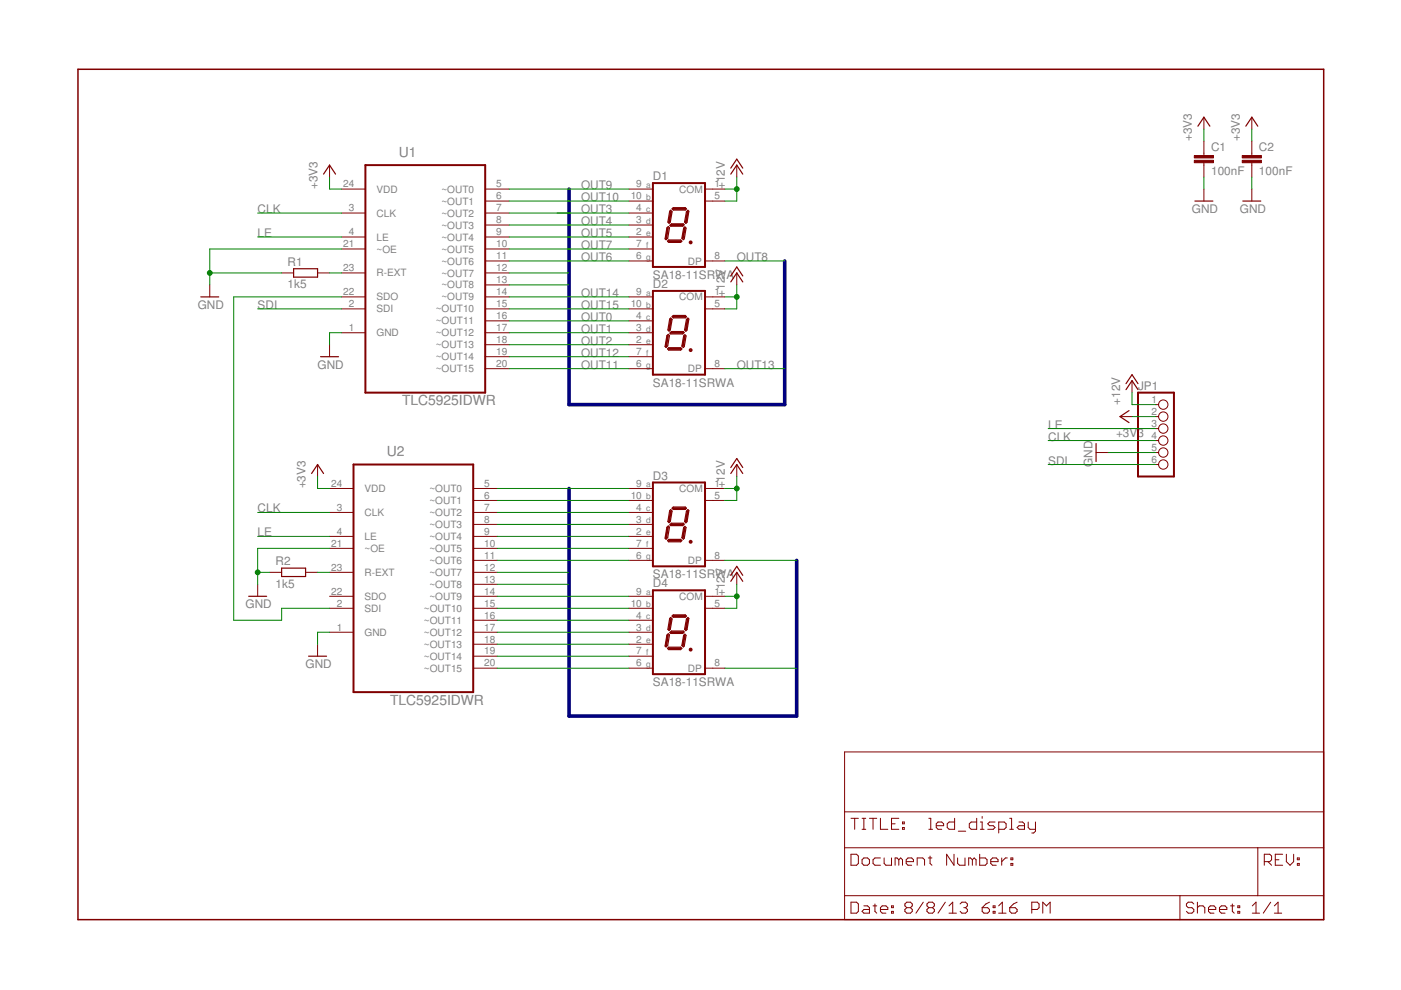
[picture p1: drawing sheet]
<svg xmlns="http://www.w3.org/2000/svg" width="297mm" height="210mm" viewBox="0 0 297 210" stroke-linecap="round" stroke-linejoin="round" font-family="sans-serif">
<g fill="none" stroke="#800000" stroke-width=".32">
<path d="M16.5 14.7h264.1v180.3h-264.1zM146.3 51.4h.3M146.3 74.2h.3M146.3 114.9h.3M146.3 137.7h.3"/>
<circle cx="146.4" cy="51.4" r=".25"/>
<circle cx="146.4" cy="74.2" r=".25"/>
<circle cx="146.4" cy="114.9" r=".25"/>
<circle cx="146.4" cy="137.7" r=".25"/>
</g>
<g fill="none" stroke="#800000" stroke-width=".21">
<path d="M69.9 35v2.5M156.2 35v2.5M255.2 24.8v2.6M255.2 29.9v3.1M255.2 34.5v3M265.4 24.8v2.6M265.4 29.9v3.1M265.4 34.5v3M59.7 57.9h2.6M67.3 57.9h2.6M72.4 40.1h5.1M72.4 45.2h5.1"/>
<path d="M72.4 50.2h5.1M72.4 52.8h5.1M72.4 57.9h5.1M102.9 40.1h5M102.9 45.2h5M102.9 50.2h5M102.9 52.8h5M102.9 57.9h5M102.9 42.6h5M102.9 47.7h5M102.9 55.3h5M133.3 40.1h5.1"/>
<path d="M133.3 45.2h5.1M133.3 50.2h5.1M133.3 52.8h5.1M133.3 42.6h5.1M133.3 47.7h5.1M133.3 55.3h5.1M149.5 40.1h4.2M149.5 42.6h4.2M149.5 55.3h4.2M156.2 57.9v2.5M255.2 40.1v2.5M265.4 40.1v2.5"/>
<path d="M44.5 60.4v2.5M69.9 73.1v2.5M72.4 62.9h5.1M72.4 65.5h5.1M72.4 70.5h5.1M102.9 62.9h5M102.9 65.5h5M102.9 70.5h5M102.9 60.4h5M102.9 68h5M102.9 73.1h5M102.9 75.6h5"/>
<path d="M102.9 78.2h5M133.3 62.9h5.1M133.3 65.5h5.1M133.3 70.5h5.1M133.3 68h5.1M133.3 73.1h5.1M133.3 75.6h5.1M133.3 78.2h5.1M149.5 62.9h4.2M149.5 65.5h4.2M149.5 78.2h4.2M67.3 98.5v2.5"/>
<path d="M156.2 98.5v2.5M232.4 95.9h2.5M237.5 88.3h2.5M240 80.7v2.5M245.1 85.8h.6M245.1 88.3h.6M245.1 90.9h.6M245.1 93.4h.6M245.1 95.9h.6M245.1 98.5h.6M69.9 103.6h5.1M69.9 108.6h5.1"/>
<path d="M69.9 113.7h5.1M69.9 116.3h5.1M100.3 103.6h5.1M100.3 108.6h5.1M100.3 113.7h5.1M100.3 116.3h5.1M100.3 106.1h5.1M100.3 111.2h5.1M100.3 118.8h5.1M133.3 103.6h5.1M133.3 108.6h5.1M133.3 113.7h5.1"/>
<path d="M133.3 116.3h5.1M133.3 106.1h5.1M133.3 111.2h5.1M133.3 118.8h5.1M149.5 103.6h4.2M149.5 106.1h4.2M149.5 118.8h4.2M54.6 123.9v2.5M57.2 121.3h2.5M64.8 121.3h2.5M67.3 136.6v2.5M69.9 121.3h5.1"/>
<path d="M69.9 126.4h5.1M69.9 129h5.1M69.9 134h5.1M100.3 121.3h5.1M100.3 126.4h5.1M100.3 129h5.1M100.3 134h5.1M100.3 123.9h5.1M100.3 131.5h5.1M100.3 136.6h5.1M100.3 139.1h5.1M133.3 126.4h5.1"/>
<path d="M133.3 129h5.1M133.3 134h5.1M133.3 131.5h5.1M133.3 136.6h5.1M133.3 139.1h5.1M149.5 126.4h4.2M149.5 129h4.2M156.2 121.3v2.6M100.3 141.7h5.1M133.3 141.7h5.1M149.5 141.7h4.2M179.1 159.4h101.5v35.6h-101.5z"/>
<path d="M179.1 179.7h101.5M179.1 172.1h101.5M180.4 173.5h1.6M181.2 173.5v2.3M182.8 173.5h.8M182.8 175.8h.8M183.2 173.5v2.3M184.3 173.5h1.6M185.1 173.5v2.3M186.7 173.5v2.3h1.5M189 174.7h.8M190.6 173.5h-1.6v2.3h1.6"/>
<path d="M191.3 175.5h.4v.3h-.4zM191.3 174.3h.4v.4h-.4zM196.9 173.5h.4v2.3M196.9 175.8h.8M198.5 175.1h1.6v-.4l-.4-.4h-.8l-.4 .4v.8l.4 .3h.8M202.4 173.5v2.3h-1.2l-.4-.3v-.8l.4-.4h1.2M203.2 176.2h1.5M207.1 173.5v2.3h-1.2l-.4-.3v-.8l.4-.4h1.2M207.9 174.3h.3v1.5M207.9 175.8h.7M208.2 173.1v.4M211 174.3h-1.2l-.4 .4 .4 .4h.8l.4 .4-.4 .3h-1.2"/>
<path d="M211.8 175.8h1.1l.4-.3v-.8l-.4-.4h-1.1v2.3M214.1 173.5h.4v2.3M214.1 175.8h.8M216 174.3h.8l.4 .4v1.1h-1.2l-.4-.3 .4-.4h1.2M218 174.3v1.2l.4 .3h1.1M219.5 174.3v1.9l-.3 .4h-.4M266.7 179.7v10.2M179.1 189.9h101.5M180.4 181.1h1.2l.4 .4v1.6l-.4 .4h-1.2zM180.4 191.3h1.2l.4 .4v1.5l-.4 .4h-1.2zM182.8 182.3l.4-.4h.7l.4 .4v.8l-.4 .4h-.7l-.4-.4zM183.2 192.1h.7l.4 .3v1.2h-1.1l-.4-.4 .4-.4h1.1"/>
<path d="M185.1 192.1h.8M185.5 191.7v1.5l.4 .4M186.7 192.8h1.5v-.4l-.4-.3h-.8l-.3 .3v.8l.3 .4h.8M186.7 181.9h-1.2l-.4 .4v.8l.4 .4h1.2M187.5 181.9v1.2l.3 .4h1.2v-1.6M189 193.2h.4v.4h-.4zM189 192.1h.4v.3h-.4zM190.6 182.3l-.4-.4h-.4v1.6M190.6 182.3l.4-.4 .3 .4v1.2M190.6 182.3v1.2M192.1 182.7h1.6v-.4l-.4-.4h-.8l-.4 .4v.8l.4 .4h.8M192.3 192.4l-.4 .4v.4l.4 .4h.7l.4-.4v-.4l-.4-.4"/>
<path d="M192.3 192.4l-.4-.3v-.4l.4-.4h.7l.4 .4v.4l-.4 .3M192.3 192.4h.7M194.5 183.5v-1.6h1.1l.4 .4v1.2M195.7 191.3l-1.5 2.3M196.8 181.9h.8M196.9 192.4l-.4 .4v.4l.4 .4h.8l.4-.4v-.4l-.4-.4M196.9 192.4l-.4-.3v-.4l.4-.4h.8l.4 .4v.4l-.4 .3M196.9 192.4h.8M197.2 181.5v1.6l.4 .4M200.4 191.3l-1.5 2.3M201.2 193.6h1.6M201.2 192.1l.8-.8v2.3"/>
<path d="M202.3 181.1v2.4l-1.6-2.4v2.4M203 181.9v1.2l.4 .4h1.2v-1.6M203.6 191.7l.3-.4h.8l.4 .4v.4l-.4 .3M204.3 192.4h.4M204.7 192.4l.4 .4v.4l-.4 .4h-.8l-.3-.4M206.2 182.3l-.4-.4h-.4v1.6M206.2 182.3v1.2M206.2 182.3l.3-.4 .4 .4v1.2M207.7 181.1v2.4h1.2l.4-.4v-.8l-.4-.4h-1.2M208.2 192.4h1.2l.4 .4v.4l-.4 .4h-.8l-.4-.4zM209.8 191.3l-.8 .4-.8 .7M210.1 182.7h1.5v-.4l-.4-.4h-.8l-.3 .4v.8l.3 .4h.8"/>
<path d="M210.6 193.2h.4v.4h-.4zM210.6 192.1h.4v.3h-.4zM211.7 193.6h1.6M211.7 192.1l.8-.8v2.3M212.4 181.9v1.6M213.6 181.9h-.4l-.8 .8M214.1 192.4h1.1l.4 .4v.4l-.4 .4h-.7l-.4-.4zM214.3 183.1h.4v.4h-.4zM214.3 181.9h.4v.4h-.4zM215.6 191.3l-.7 .4-.8 .7M218.8 192.8h1.1l.4-.4v-.7l-.4-.4h-1.1v2.3M221.1 193.6v-2.3l.8 .8 .8-.8v2.3"/>
<path d="M250.2 189.9v5.1M253.1 191.7l-.4-.4h-.8l-.4 .4v.4l.4 .3h.8l.4 .4v.4l-.4 .4h-.8l-.4-.4M253.9 192.4l.4-.3h.8l.3 .3v1.2M253.9 191.3v2.3M256.2 192.8h1.6v-.4l-.4-.3h-.8l-.4 .3v.8l.4 .4h.8M258.6 192.8h1.5v-.4l-.4-.3h-.7l-.4 .3v.8l.4 .4h.7M260.9 192.1h.8M261.3 191.7v1.5l.4 .4M262.4 193.2h.4v.4h-.4zM262.4 192.1h.4v.3h-.4zM265.5 193.6h1.6M265.5 192.1l.8-.8v2.3"/>
<path d="M268.1 182.7h1.1l.4-.4v-.8l-.4-.4h-1.1v2.4M268.8 182.7l.8 .8M269.4 191.3l-1.6 2.3M270.2 193.6h1.5M270.2 192.1l.8-.8v2.3M270.4 182.3h.8M271.9 181.1h-1.5v2.4h1.5M272.7 181.1v1.6l.8 .8 .8-.8v-1.6M275.1 183.1h.4v.4h-.4zM275.1 181.9h.4v.4h-.4z"/>
<circle cx="246.6" cy="98.5" r=".99"/>
<circle cx="246.6" cy="90.9" r=".99"/>
<circle cx="246.6" cy="93.4" r=".99"/>
<circle cx="246.6" cy="88.3" r=".99"/>
<circle cx="246.6" cy="95.9" r=".99"/>
<circle cx="246.6" cy="85.8" r=".99"/>
</g>
<g fill="none" stroke="#800000" stroke-width=".42">
<path d="M77.5 35h25.4v48.2h-25.4zM138.4 38.8h11.1v17.8h-11.1zM141.6 48.3l-.4 2.3M141.9 51.1h2.4M142.2 44.9l-.3 2.2M142.2 47.7h2.6M142.7 44.3h2.6M145.2 48.5l-.4 2M145.8 44.9l-.4 2.2M138.4 61.7h11.1v17.7h-11.1zM141.6 71.2l-.4 2.3M141.9 74h2.4"/>
<path d="M142.2 67.8l-.3 2.1M142.2 70.5h2.6M142.7 67.1h2.6M145.2 71.3l-.4 2M145.8 67.8l-.4 2.1M75 98.5h25.3v48.2h-25.3zM241.3 83.2h7.6v17.8h-7.6zM138.4 102.3h11.1v17.8h-11.1zM141.6 111.8l-.4 2.3M141.9 114.6h2.4M142.2 108.4l-.3 2.2M142.2 111.2h2.6"/>
<path d="M142.7 107.8h2.6M145.2 112l-.4 2M145.8 108.4l-.4 2.2M138.4 125.2h11.1v17.7h-11.1zM141.6 134.7l-.4 2.3M141.9 137.5h2.4M142.2 131.3l-.3 2.1M142.2 134h2.6M142.7 130.6h2.6M145.2 134.8l-.4 2M145.8 131.3l-.4 2.1"/>
</g>
<g fill="none" stroke="#800000" stroke-width=".25">
<path d="M68.6 36.9l1.3-1.9 1.2 1.9M154.9 36.9l1.3-1.9 1.3 1.9M154.9 35.6l1.3-1.9 1.3 1.9M254 26.8l1.2-2 1.3 2M264.1 26.8l1.3-2 1.3 2M62.3 57h5v1.8h-5zM141.5 51.1l.3-.2h2.5l.3 .2-.3 .3h-2.5zM141.7 48l.2 .3-.3 2.2-.4 .3-.2-.2 .4-2.3zM142 44.8l.2-.2 .3 .3-.4 2.2-.2 .2-.3-.2zM142 47.8l.4-.3h2.5l.2 .1-.3 .4h-2.6zM142.5 44.3l.2-.3h2.6l.2 .3-.2 .2h-2.6zM145.2 48.1l.3 .3-.4 2.2-.2 .2-.3-.3 .3-2.1z"/>
<path d="M145.8 44.6l.2 .2-.3 2.3-.3 .3-.3-.3 .4-2.2zM154.9 59.8l1.3-1.9 1.3 1.9M154.9 58.5l1.3-1.9 1.3 1.9M253.3 42.6h3.9M263.5 42.6h3.8M42.6 62.9h3.8M68 75.6h3.8M141.4 71.2l.3-.3 .2 .2-.3 2.2-.4 .4-.2-.2zM141.5 74l.3-.3h2.5l.3 .3-.3 .2h-2.5zM142 67.6l.2-.2 .3 .3-.4 2.3-.2 .2-.3-.2zM142 70.6l.4-.3h2.5l.2 .2-.3 .3h-2.6zM142.5 67.1l.2-.2h2.6l.2 .2-.2 .3h-2.6z"/>
<path d="M145.2 71l.3 .2-.4 2.3-.2 .2-.3-.3 .3-2.2zM145.8 67.4l.2 .2-.3 2.4-.3 .2-.3-.2 .4-2.3zM154.9 99.1l1.3-1.9 1.3 1.9M232.4 94v3.9M238.7 82.6l1.3-1.9 1.3 1.9M238.7 81.3l1.3-1.9 1.3 1.9M239.4 87.1l-1.9 1.2 1.9 1.3M66.1 100.4l1.2-1.9 1.3 1.9M141.4 111.8l.3-.3 .2 .3-.3 2.2-.4 .3-.2-.2zM141.8 114.4h2.5l.3 .2-.3 .3h-2.5l-.3-.3zM142 108.3l.2-.2 .3 .3-.4 2.2-.2 .2-.3-.2zM142 111.3l.4-.4h2.5l.2 .2-.3 .3h-2.6z"/>
<path d="M142.5 107.8l.2-.3h2.6l.2 .3-.2 .2h-2.6zM145.2 111.6l.3 .2-.4 2.3-.2 .2-.3-.3 .3-2.2zM145.8 108.1l.2 .2-.3 2.3-.3 .2-.3-.2 .4-2.2zM154.9 100.4l1.3-1.9 1.3 1.9M52.7 126.4h3.8M59.7 120.5h5.1v1.7h-5.1zM65.4 139.1h3.8M141.5 137.5l.3-.3h2.5l.3 .3-.3 .2h-2.5zM141.7 134.4l.2 .2-.3 2.2-.4 .4-.2-.2 .4-2.3zM142 131.1l.2-.2 .3 .3-.4 2.2-.2 .3-.3-.3zM142 134.1l.4-.3h2.5l.2 .2-.3 .3h-2.6zM142.5 130.6l.2-.2h2.6l.2 .2-.2 .3h-2.6z"/>
<path d="M144.9 134.7l.3-.2 .3 .2-.4 2.3-.2 .2-.3-.3zM145.8 130.9l.2 .2-.3 2.4-.3 .2-.3-.3 .4-2.2zM154.9 123.3l1.3-2 1.3 2M154.9 122l1.3-1.9 1.3 1.9"/>
</g>
<g fill="#800000" stroke="#800000" stroke-width=".21">
<path d="M253.2 34h4.1v.5h-4.1z"/>
<path d="M253.2 33h4.1v.5h-4.1z"/>
<path d="M263.4 34h4v.5h-4z"/>
<path d="M263.4 33h4v.5h-4z"/>
</g>
<path d="M120.6 40.1v45.7h45.8v-30.5M120.6 103.6v48.2h48.3v-33" fill="none" stroke="#000080" stroke-width=".76"/>
<g fill="none" stroke="#008000" stroke-width=".21">
<path d="M69.9 37.5v2.6h2.5M156.2 37.5v5.1h-2.5M255.2 27.4v2.5M255.2 37.5v2.6M265.4 27.4v2.5M265.4 37.5v2.6M44.5 57.9h15.2M54.6 45.2h17.8M54.6 50.2h17.8M69.9 57.9h2.5M72.4 52.8h-27.9v7.6M107.9 40.1h25.4"/>
<path d="M107.9 42.6h25.4M107.9 57.9h12.7M107.9 52.8h25.4M107.9 45.2h25.4M107.9 50.2h25.4M107.9 47.7h25.4M107.9 55.3h25.4M153.7 40.1h2.5M153.7 55.3h12.7M54.6 65.5h17.8M72.4 62.9h-22.8v68.6h10.1v-2.5h10.2M72.4 70.5h-2.5v2.6"/>
<path d="M107.9 62.9h25.4M107.9 65.5h25.4M107.9 70.5h25.4M107.9 68h25.4M107.9 73.1h25.4M107.9 60.4h12.7M107.9 78.2h25.4M107.9 75.6h25.4M153.7 62.9h2.5M153.7 78.2h12.7M156.2 60.4v5.1h-2.5M222.2 93.4h22.9"/>
<path d="M222.2 90.9h22.9M222.2 98.5h22.9M234.9 95.9h10.2M240 83.2v2.6h5.1M240 88.3h5.1M54.6 108.6h15.3M54.6 113.7h15.3M67.3 101v2.6h2.6M69.9 116.3h-15.3v7.6M105.4 103.6h27.9M105.4 106.1h27.9M105.4 116.3h27.9"/>
<path d="M105.4 108.6h27.9M105.4 113.7h27.9M105.4 118.8h27.9M105.4 111.2h27.9M153.7 103.6h2.5M153.7 118.8h15.2M156.2 101v5.1h-2.5M54.6 121.3h2.6M67.3 121.3h2.6M69.9 134h-2.6v2.6M105.4 126.4h27.9M105.4 129h27.9"/>
<path d="M105.4 134h27.9M105.4 121.3h15.2M105.4 131.5h27.9M105.4 139.1h27.9M105.4 123.9h15.2M105.4 136.6h27.9M153.7 126.4h2.5M156.2 123.9v5.1h-2.5M105.4 141.7h27.9M153.7 141.7h15.2"/>
</g>
<g fill="#008000" stroke="#008000" stroke-width=".21">
<circle cx="156.2" cy="40.1" r=".51"/>
<circle cx="156.2" cy="103.6" r=".51"/>
<circle cx="156.2" cy="126.4" r=".51"/>
<circle cx="156.2" cy="62.9" r=".51"/>
<circle cx="44.5" cy="57.9" r=".51"/>
<circle cx="54.6" cy="121.3" r=".51"/>
</g>
<g font-size="2.9" fill="#808080">
<text x="84.5" y="33.2">U1</text>
<text x="85.3" y="85.9">TLC5925IDWR</text>
<text x="82" y="96.7">U2</text>
<text x="82.7" y="149.4">TLC5925IDWR</text>
</g>
<g font-size="2.5" fill="#808080">
<text x="252.7" y="29.9" transform="rotate(-90 252.7 29.9)">+3V3</text>
<text x="262.9" y="29.9" transform="rotate(-90 262.9 29.9)">+3V3</text>
<text x="256.8" y="32.1">C1</text>
<text x="266.9" y="32.1">C2</text>
<text x="67.3" y="40.1" transform="rotate(-90 67.3 40.1)">+3V3</text>
<text x="123.2" y="40.1">OUT9</text>
<text x="138.4" y="38.2">D1</text>
<text x="153.7" y="40.1" transform="rotate(-90 153.7 40.1)">+12V</text>
<text x="256.8" y="37.2">100nF</text>
<text x="266.9" y="37.2">100nF</text>
<text x="54.6" y="45.2">CLK</text>
<text x="123.2" y="45.2">OUT3</text>
<text x="123.2" y="47.7">OUT4</text>
<text x="123.2" y="42.6">OUT10</text>
<text x="252.7" y="45.2">GND</text>
<text x="262.9" y="45.2">GND</text>
<text x="54.6" y="50.2">LE</text>
<text x="123.2" y="50.2">OUT5</text>
<text x="123.2" y="52.8">OUT7</text>
<text x="61" y="56.4">R1</text>
<text x="123.2" y="55.3">OUT6</text>
<text x="138.4" y="59.1">SA18-11SRWA</text>
<text x="156.2" y="55.3">OUT8</text>
<text x="41.9" y="65.5">GND</text>
<text x="54.6" y="65.5">SDI</text>
<text x="61" y="61.2">1k5</text>
<text x="123.2" y="62.9">OUT14</text>
<text x="123.2" y="65.5">OUT15</text>
<text x="138.4" y="61">D2</text>
<text x="153.7" y="62.9" transform="rotate(-90 153.7 62.9)">+12V</text>
<text x="123.2" y="68">OUT0</text>
<text x="123.2" y="70.6">OUT1</text>
<text x="123.2" y="73.1">OUT2</text>
<text x="123.2" y="75.6">OUT12</text>
<text x="67.3" y="78.2">GND</text>
<text x="123.2" y="78.2">OUT11</text>
<text x="138.4" y="82">SA18-11SRWA</text>
<text x="156.2" y="78.2">OUT13</text>
<text x="241.3" y="82.6">JP1</text>
<text x="237.5" y="85.8" transform="rotate(-90 237.5 85.8)">+12V</text>
<text x="222.2" y="93.4">CLK</text>
<text x="222.2" y="90.9">LE</text>
<text x="236.6" y="92.7">+3V3</text>
<text x="138.4" y="101.7">D3</text>
<text x="222.2" y="98.5">SDI</text>
<text x="231.6" y="99" transform="rotate(-90 231.6 99)">GND</text>
<text x="64.8" y="103.6" transform="rotate(-90 64.8 103.6)">+3V3</text>
<text x="153.7" y="103.6" transform="rotate(-90 153.7 103.6)">+12V</text>
<text x="54.6" y="108.6">CLK</text>
<text x="54.6" y="113.7">LE</text>
<text x="58.4" y="119.8">R2</text>
<text x="58.4" y="124.6">1k5</text>
<text x="138.4" y="122.6">SA18-11SRWA</text>
<text x="138.4" y="124.5">D4</text>
<text x="52.1" y="129">GND</text>
<text x="153.7" y="126.4" transform="rotate(-90 153.7 126.4)">+12V</text>
<text x="64.8" y="141.7">GND</text>
<text x="138.4" y="145.5">SA18-11SRWA</text>
</g>
<g font-size="2.1" fill="#808080">
<text x="72.8" y="39.7">24</text>
<text x="79.8" y="40.8">VDD</text>
<text x="93.6" y="40.8">~OUT0</text>
<text x="105.2" y="39.7">5</text>
<text x="134.9" y="39.7">9</text>
<text x="144" y="40.8">COM</text>
<text x="151.5" y="39.7">1</text>
<text x="74" y="44.8">3</text>
<text x="79.8" y="45.9">CLK</text>
<text x="93.6" y="43.4">~OUT1</text>
<text x="93.6" y="45.9">~OUT2</text>
<text x="105.2" y="42.3">6</text>
<text x="105.2" y="44.8">7</text>
<text x="105.2" y="47.3">8</text>
<text x="133.7" y="42.3">10</text>
<text x="134.9" y="47.3">3</text>
<text x="134.9" y="44.8">4</text>
<text x="151.5" y="42.3">5</text>
<text x="72.8" y="52.4">21</text>
<text x="74" y="49.9">4</text>
<text x="79.8" y="51">LE</text>
<text x="79.8" y="53.5">~OE</text>
<text x="93.6" y="48.5">~OUT3</text>
<text x="93.6" y="51">~OUT4</text>
<text x="93.6" y="53.5">~OUT5</text>
<text x="105.2" y="49.9">9</text>
<text x="105.2" y="52.4">10</text>
<text x="134.9" y="52.4">7</text>
<text x="134.9" y="49.9">2</text>
<text x="72.8" y="57.5">23</text>
<text x="79.8" y="58.6">R-EXT</text>
<text x="93.6" y="56.1">~OUT6</text>
<text x="93.6" y="58.6">~OUT7</text>
<text x="105.2" y="55">11</text>
<text x="105.2" y="57.5">12</text>
<text x="134.9" y="55">6</text>
<text x="145.8" y="56.1">DP</text>
<text x="151.5" y="55">8</text>
<text x="72.8" y="62.6">22</text>
<text x="74" y="65.1">2</text>
<text x="79.8" y="63.7">SDO</text>
<text x="93.6" y="61.2">~OUT8</text>
<text x="93.6" y="63.7">~OUT9</text>
<text x="105.2" y="60">13</text>
<text x="105.2" y="62.6">14</text>
<text x="105.2" y="65.1">15</text>
<text x="133.7" y="65.1">10</text>
<text x="134.9" y="62.6">9</text>
<text x="144" y="63.7">COM</text>
<text x="151.5" y="62.6">1</text>
<text x="151.5" y="65.1">5</text>
<text x="74" y="70.2">1</text>
<text x="79.8" y="66.2">SDI</text>
<text x="79.8" y="71.3">GND</text>
<text x="92.4" y="66.2">~OUT10</text>
<text x="92.4" y="68.8">~OUT11</text>
<text x="92.4" y="71.3">~OUT12</text>
<text x="105.2" y="67.7">16</text>
<text x="105.2" y="70.2">17</text>
<text x="134.9" y="70.2">3</text>
<text x="134.9" y="67.7">4</text>
<text x="92.4" y="73.9">~OUT13</text>
<text x="92.4" y="76.4">~OUT14</text>
<text x="105.2" y="72.7">18</text>
<text x="105.2" y="75.3">19</text>
<text x="105.2" y="77.8">20</text>
<text x="134.9" y="75.3">7</text>
<text x="134.9" y="72.7">2</text>
<text x="134.9" y="77.8">6</text>
<text x="151.5" y="77.8">8</text>
<text x="92.4" y="78.9">~OUT15</text>
<text x="145.8" y="78.9">DP</text>
<text x="244.1" y="85.4">1</text>
<text x="244.1" y="88">2</text>
<text x="244.1" y="90.5">3</text>
<text x="244.1" y="93.1">4</text>
<text x="244.1" y="95.6">5</text>
<text x="244.1" y="98.1">6</text>
<text x="70.2" y="103.2">24</text>
<text x="77.3" y="104.3">VDD</text>
<text x="91" y="104.3">~OUT0</text>
<text x="91" y="106.9">~OUT1</text>
<text x="102.7" y="103.2">5</text>
<text x="102.7" y="105.8">6</text>
<text x="133.7" y="105.8">10</text>
<text x="134.9" y="103.2">9</text>
<text x="144" y="104.3">COM</text>
<text x="151.5" y="103.2">1</text>
<text x="151.5" y="105.8">5</text>
<text x="71.4" y="108.3">3</text>
<text x="71.4" y="113.4">4</text>
<text x="77.3" y="109.4">CLK</text>
<text x="91" y="109.4">~OUT2</text>
<text x="91" y="112">~OUT3</text>
<text x="102.7" y="108.3">7</text>
<text x="102.7" y="110.8">8</text>
<text x="102.7" y="113.4">9</text>
<text x="134.9" y="110.8">3</text>
<text x="134.9" y="108.3">4</text>
<text x="134.9" y="113.4">2</text>
<text x="70.2" y="115.9">21</text>
<text x="77.3" y="114.5">LE</text>
<text x="77.3" y="117">~OE</text>
<text x="91" y="114.5">~OUT4</text>
<text x="91" y="117">~OUT5</text>
<text x="91" y="119.6">~OUT6</text>
<text x="102.7" y="115.9">10</text>
<text x="102.7" y="118.5">11</text>
<text x="134.9" y="115.9">7</text>
<text x="134.9" y="118.5">6</text>
<text x="145.8" y="119.6">DP</text>
<text x="151.5" y="118.5">8</text>
<text x="70.2" y="121">23</text>
<text x="77.3" y="122.1">R-EXT</text>
<text x="91" y="122.1">~OUT7</text>
<text x="91" y="124.6">~OUT8</text>
<text x="102.7" y="121">12</text>
<text x="102.7" y="123.5">13</text>
<text x="70.2" y="126.1">22</text>
<text x="71.4" y="128.6">2</text>
<text x="77.3" y="127.2">SDO</text>
<text x="77.3" y="129.7">SDI</text>
<text x="89.9" y="129.7">~OUT10</text>
<text x="91" y="127.2">~OUT9</text>
<text x="102.7" y="126.1">14</text>
<text x="102.7" y="128.6">15</text>
<text x="102.7" y="131.1">16</text>
<text x="133.7" y="128.6">10</text>
<text x="134.9" y="126.1">9</text>
<text x="134.9" y="131.1">4</text>
<text x="144" y="127.2">COM</text>
<text x="151.5" y="126.1">1</text>
<text x="151.5" y="128.6">5</text>
<text x="71.4" y="133.7">1</text>
<text x="77.3" y="134.8">GND</text>
<text x="89.9" y="132.3">~OUT11</text>
<text x="89.9" y="134.8">~OUT12</text>
<text x="89.9" y="137.3">~OUT13</text>
<text x="102.7" y="133.7">17</text>
<text x="102.7" y="136.2">18</text>
<text x="134.9" y="133.7">3</text>
<text x="134.9" y="136.2">2</text>
<text x="89.9" y="139.9">~OUT14</text>
<text x="89.9" y="142.4">~OUT15</text>
<text x="102.7" y="138.8">19</text>
<text x="102.7" y="141.3">20</text>
<text x="134.9" y="138.8">7</text>
<text x="134.9" y="141.3">6</text>
<text x="145.8" y="142.4">DP</text>
<text x="151.5" y="141.3">8</text>
</g>
<g font-size="1.8" fill="#808080">
<text x="137" y="39.8">a</text>
<text x="137" y="42.4">b</text>
<text x="137" y="44.9">c</text>
<text x="137" y="47.5">d</text>
<text x="137" y="50">e</text>
<text x="137" y="52.5">f</text>
<text x="137" y="55.1">g</text>
<text x="137" y="62.7">a</text>
<text x="137" y="65.2">b</text>
<text x="137" y="67.8">c</text>
<text x="137" y="70.3">d</text>
<text x="137" y="72.8">e</text>
<text x="137" y="75.4">f</text>
<text x="137" y="77.9">g</text>
<text x="137" y="103.3">a</text>
<text x="137" y="105.9">b</text>
<text x="137" y="108.4">c</text>
<text x="137" y="110.9">d</text>
<text x="137" y="113.5">e</text>
<text x="137" y="116">f</text>
<text x="137" y="118.6">g</text>
<text x="137" y="126.2">a</text>
<text x="137" y="128.7">b</text>
<text x="137" y="131.2">c</text>
<text x="137" y="133.8">d</text>
<text x="137" y="136.3">e</text>
<text x="137" y="138.9">f</text>
<text x="137" y="141.4">g</text>
</g>
</svg>
